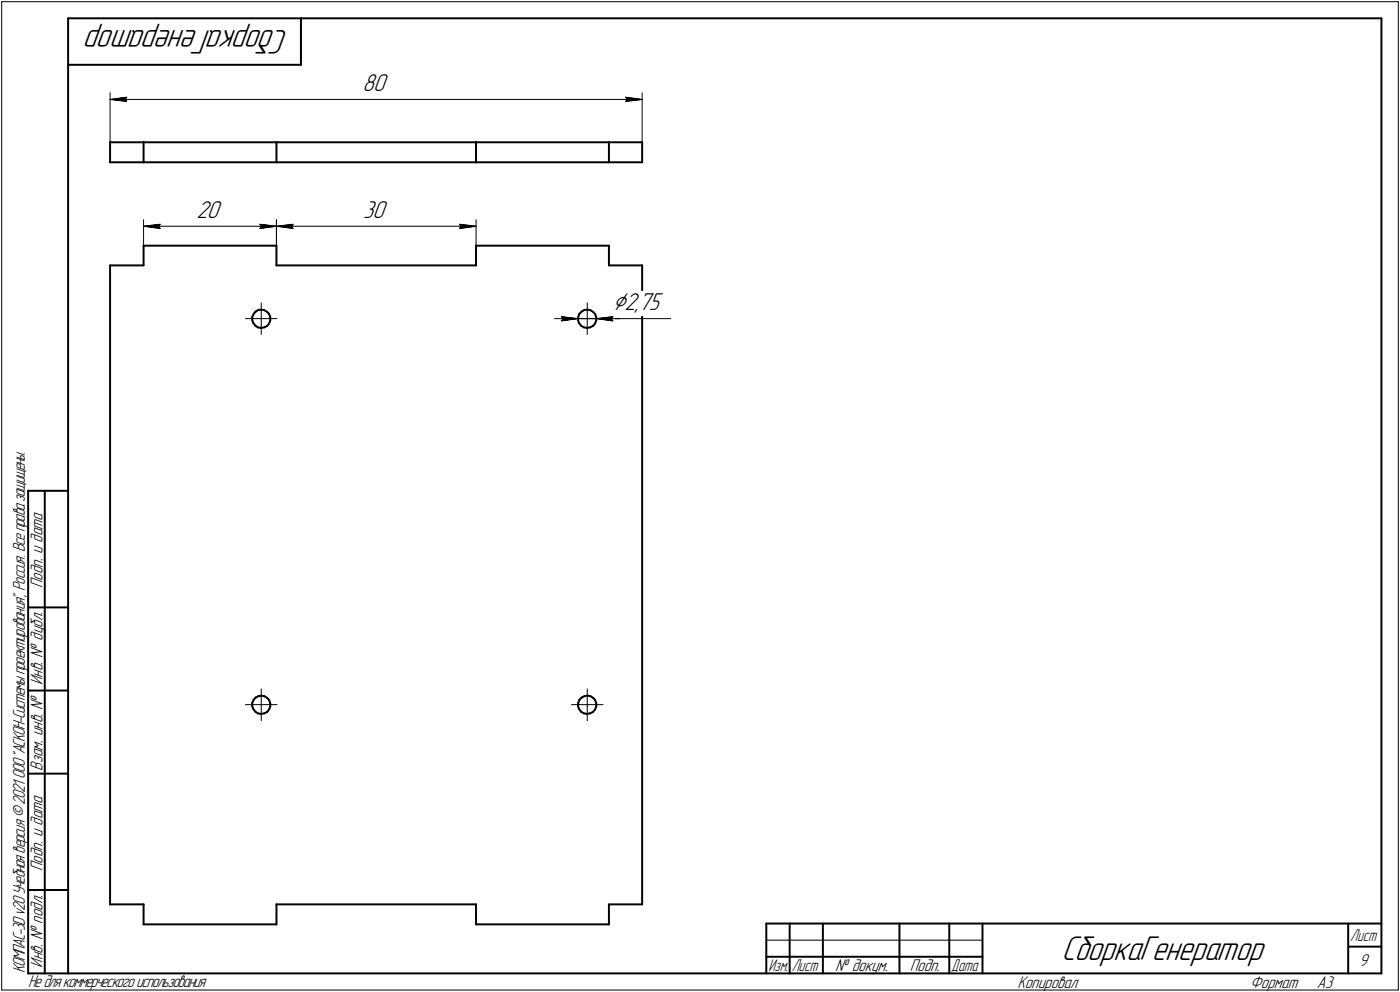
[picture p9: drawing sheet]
<svg xmlns="http://www.w3.org/2000/svg" width="421mm" height="298mm" viewBox="0 0 421 298" stroke-linecap="round" stroke-linejoin="round" font-family="sans-serif">
<g fill="none" stroke="#000" stroke-width=".59">
<path d="M20.5 5.5v287zM20.5 5.5h395zM20.5 19.5h70zM90.5 5.5v14zM415.5 5.5v287zM33.1 48.8h10.1zM33.1 42.8h10.1zM33.1 42.8v6zM43.2 42.8h39.9zM43.2 42.8v6zM43.2 48.8h39.9zM83.1 42.8v6z"/>
<path d="M83.1 48.8h60.1zM83.1 42.8h60.1zM143.2 42.8v6zM143.2 48.8h39.9zM143.2 42.8h39.9zM183.1 42.8h10zM183.1 48.8h10zM183.1 42.8v6zM193.1 42.8v6zM33.1 79.8h10.1zM33.1 79.8v192zM43.2 73.8h39.9z"/>
<path d="M43.2 73.8v6zM83.1 79.8h60.1zM83.1 73.8v6zM143.2 73.8h39.9zM143.2 73.8v6zM183.1 79.8h10zM183.1 73.8v6zM193.1 79.8v192zM75.9 96.2l.3 .9zM75.9 95.2v1zM76.2 97.1l.6 .8zM76.3 94.3l-.4 .9z"/>
<path d="M76.8 97.9l.8 .5zM76.9 93.6l-.6 .7zM76.9 93.6l.8-.5zM77.6 98.4l.9 .2zM77.7 93.1l.9-.1zM78.5 98.6l1-.2zM78.6 93l.9 .2zM79.5 93.2l.8 .5zM79.5 98.4l.8-.4zM80.3 93.7l.6 .7zM80.9 94.4l.4 .9zM80.9 97.2l-.6 .8z"/>
<path d="M81.3 95.3v1zM81.3 96.3l-.4 .9zM173.8 96.2l.4 .9zM173.9 95.2l-.1 1zM174.2 97.1l.6 .8zM174.2 94.3l-.3 .9zM174.2 94.3l.7-.7zM174.8 97.9l.8 .5zM174.9 93.6l.9-.5zM175.6 98.4l.9 .2zM175.8 93.1l.8-.1zM176.5 98.6l1-.2z"/>
<path d="M176.6 93l.9 .2zM177.5 98.4l.8-.4zM177.5 93.2l.9 .5zM178.4 93.7l.6 .7zM179 94.4l.3 .9zM179 97.2l-.7 .8zM179.3 95.3v1zM179.3 96.3l-.3 .9zM8.5 147.5v145zM8.5 147.5h12zM13.5 147.5v145zM8.5 182.5h12z"/>
<path d="M8.5 207.5h12zM75.9 212.2l.3 .9zM75.9 211.2v1zM76.2 213.1l.6 .8zM76.3 210.3l-.4 .9zM76.8 213.9l.8 .5zM76.9 209.6l-.6 .7zM76.9 209.6l.8-.4zM77.6 214.4l.9 .1zM77.7 209.2l.9-.2zM78.5 214.5l1-.1zM78.6 209l.9 .2z"/>
<path d="M79.5 209.2l.8 .5zM79.5 214.4l.8-.4zM80.3 209.7l.6 .7zM80.9 210.4l.4 .9zM80.9 213.2l-.6 .8zM81.3 211.3v1zM81.3 212.3l-.4 .9zM173.8 212.2l.4 .9zM173.9 211.2l-.1 1zM174.2 213.1l.6 .8zM174.2 210.3l-.3 .9zM174.2 210.3l.7-.7z"/>
<path d="M174.8 213.9l.8 .5zM174.9 209.6l.9-.4zM175.6 214.4l.9 .1zM175.8 209.2l.8-.2zM176.5 214.5l1-.1zM176.6 209l.9 .2zM177.5 214.4l.8-.4zM177.5 209.2l.9 .5zM178.4 209.7l.6 .7zM179 210.4l.3 .9zM179 213.2l-.7 .8zM179.3 211.3v1z"/>
<path d="M179.3 212.3l-.3 .9zM8.5 232.5h12zM8.5 267.5h12zM33.1 271.8h10.1zM43.2 277.8h39.9zM43.2 271.8v6zM83.1 271.8h60.1zM83.1 271.8v6zM143.2 271.8v6zM143.2 277.8h39.9zM183.1 271.8v6zM183.1 271.8h10z"/>
<path d="M230.5 277.5h185zM230.5 277.5v15zM237.5 277.5v15zM247.5 277.5v15zM270.5 277.5v15zM285.5 277.5v15zM295.5 277.5v15zM405.5 277.5v15zM8.5 292.5h12zM20.5 292.5h395zM230.5 287.5h7zM237.5 287.5h10z"/>
<path d="M247.5 287.5h23zM270.5 287.5h15zM285.5 287.5h10zM405.5 284.5h10z"/>
</g>
<g fill="none" stroke="#000" stroke-width=".3">
<path d="M.5 .5v297zM.5 .5h420zM420.5 .5v297zM33.1 27.9v14.9zM33.1 29.9l5-.7zM33.1 29.9l5 .6zM33.1 29.9h160zM37.7 29.9l.4 .6zM38.1 29.2l-.4 .7zM188.1 30.5l5-.6zM188.1 29.2l.5 .7zM188.1 29.2l5 .7z"/>
<path d="M188.6 29.9l-.5 .6zM193.1 27.9v14.9zM43.2 66v7.8zM43.2 68l5-.6zM43.2 68l5 .7zM43.2 68h39.9zM47.7 68l.5 .7zM48.2 67.4l-.5 .6zM78.1 68.7l5-.7zM78.1 67.4l.6 .6zM78.1 67.4l5 .6zM78.7 68l-.6 .7z"/>
<path d="M83.1 66v7.8zM83.1 66v13.8zM83.1 68l5-.6zM83.1 68l5 .7zM83.1 68h60.1zM87.6 68l.5 .7zM88.1 67.4l-.5 .6zM138.2 68.7l5-.7zM138.2 67.4l.4 .6zM138.2 67.4l5 .6zM138.6 68l-.4 .7zM143.2 66v13.8z"/>
<path d="M73.8 95.8h4.8zM78.6 95.8h4.7zM78.6 95.8v4.7zM78.6 91v4.8zM166.8 95.8h7zM168.8 95.2l5 .6zM168.8 95.2l.5 .6zM168.8 96.4l5-.6zM169.3 95.8l-.5 .6zM171.9 95.8h4.7zM173.8 95.8h5.5zM176.6 95.8h4.8z"/>
<path d="M176.6 95.8v4.7zM176.6 91v4.8zM179.3 95.8h22.5zM179.3 95.8l5 .6zM179.3 95.8l5-.6zM179.3 95.8h7.1zM183.8 95.8l.5 .6zM184.3 95.2l-.5 .6zM73.8 211.8h4.8zM78.6 211.8h4.7zM78.6 211.8v4.8zM78.6 207v4.8z"/>
<path d="M171.9 211.8h4.7zM176.6 211.8h4.8zM176.6 211.8v4.8zM176.6 207v4.8zM.5 297.5h420zM230.5 282.5h65z"/>
</g>
<g fill="#fff" stroke="#fff" stroke-width=".3">
<path d="M109.1 21.8h8.2zM109.1 21.8h8.2zM109.1 21.9h8.2zM109.1 22h8.2zM109.1 22.1h8.2zM109.1 22.2h8.2zM109.1 22.3h8.2zM109.1 22.4h8.2zM109.1 22.4h8.2zM109.1 22.5h8.2zM109.1 22.6h8.2zM109.1 22.7h8.2zM109.1 22.8h8.2zM109.1 22.9h8.2zM109.1 22.9h8.2zM109.1 23h8.2zM109.1 23.1h8.2zM109.1 23.2h8.2zM109.1 23.3h8.2zM109.1 23.4h8.2zM109.1 23.5h8.2zM109.1 23.5h8.2zM109.1 23.6h8.2zM109.1 23.7h8.2zM109.1 23.8h8.2zM109.1 23.9h8.2zM109.1 24h8.2zM109.1 24h8.2zM109.1 24.1h8.2zM109.1 24.2h8.2zM109.1 24.3h8.2zM109.1 24.4h8.2zM109.1 24.5h8.2zM109.1 24.6h8.2zM109.1 24.6h8.2zM109.1 24.7h8.2zM109.1 24.8h8.2zM109.1 24.9h8.2zM109.1 25h8.2zM109.1 25.1h8.2zM109.1 25.1h8.2zM109.1 25.2h8.2zM109.1 25.3h8.2zM109.1 25.4h8.2zM109.1 25.5h8.2zM109.1 25.6h8.2zM109.1 25.7h8.2zM109.1 25.7h8.2zM109.1 25.8h8.2zM109.1 25.9h8.2zM109.1 26h8.2zM109.1 26.1h8.2zM109.1 26.2h8.2zM109.1 26.2h8.2zM109.1 26.3h8.2zM109.1 26.4h8.2zM109.1 26.5h8.2zM109.1 26.6h8.2zM109.1 26.7h8.2zM109.1 26.8h8.2zM109.1 26.8h8.2zM109.1 26.9h8.2zM109.1 27h8.2zM109.1 27.1h8.2zM109.1 27.2h8.2zM109.1 27.3h8.2zM109.1 27.3h8.2zM109.1 27.4h8.2zM109.1 27.5h8.2zM109.1 27.6h8.2zM109.1 27.7h8.2zM109.1 27.8h8.2zM109.1 27.9h8.2zM109.1 27.9h8.2zM109.1 28h8.2zM109.1 28.1h8.2zM109.1 28.2h8.2zM109.1 28.3h8.2zM109.1 28.4h8.2zM109.1 28.4h8.2zM109.1 28.5h8.2zM109.1 28.6h8.2zM109.1 28.7h8.2zM109.1 28.8h8.2z"/>
<path d="M38 28.7h.6zM37.4 28.8h1.2zM36.7 28.9h1.9zM36.2 29h2.4zM35.6 29h3zM34.9 29.1h3.7zM34.7 29.2h3.9zM34.5 29.3h4.1zM34.3 29.4h4.3zM34.1 29.5h4.5zM34 29.5h4.6zM33.7 29.6h4.9zM33.5 29.7h5.1zM33.4 29.8h5.2zM33.1 29.9h5.5zM33.4 30h5.2zM33.6 30.1h5zM33.8 30.1h4.8zM34 30.2h4.6zM34.3 30.3h4.3zM34.5 30.4h4.1zM34.7 30.5h3.9zM34.9 30.6h3.7zM35.6 30.6h3zM36.2 30.7h2.4zM36.7 30.8h1.9zM37.4 30.9h1.2zM38 31h.6z"/>
<path d="M187.6 28.7h.7zM187.6 28.8h1.3zM187.6 28.9h1.9zM187.6 29h2.6zM187.6 29h3.2zM187.6 29.1h3.7zM187.6 29.2h4zM187.6 29.3h4.2zM187.6 29.4h4.3zM187.6 29.5h4.6zM187.6 29.5h4.8zM187.6 29.6h4.9zM187.6 29.7h5.2zM187.6 29.8h5.4zM187.6 29.9h5.5zM187.6 30h5.4zM187.6 30.1h5.1zM187.6 30.1h4.9zM187.6 30.2h4.7zM187.6 30.3h4.4zM187.6 30.4h4.3zM187.6 30.5h4zM187.6 30.6h3.7zM187.6 30.6h3.2zM187.6 30.7h2.6zM187.6 30.8h1.9zM187.6 30.9h1.3zM187.6 31h.7z"/>
<path d="M59 59.9h8.2zM59 59.9h8.2zM59 60h8.2zM59 60.1h8.2zM59 60.2h8.2zM59 60.3h8.2zM59 60.4h8.2zM59 60.5h8.2zM59 60.5h8.2zM59 60.6h8.2zM59 60.7h8.2zM59 60.8h8.2zM59 60.9h8.2zM59 61h8.2zM59 61h8.2zM59 61.1h8.2zM59 61.2h8.2zM59 61.3h8.2zM59 61.4h8.2zM59 61.5h8.2zM59 61.6h8.2zM59 61.6h8.2zM59 61.7h8.2zM59 61.8h8.2zM59 61.9h8.2zM59 62h8.2zM59 62.1h8.2zM59 62.1h8.2zM59 62.2h8.2zM59 62.3h8.2zM59 62.4h8.2zM59 62.5h8.2zM59 62.6h8.2zM59 62.7h8.2zM59 62.7h8.2zM59 62.8h8.2zM59 62.9h8.2zM59 63h8.2zM59 63.1h8.2zM59 63.2h8.2zM59 63.2h8.2zM59 63.3h8.2zM59 63.4h8.2zM59 63.5h8.2zM59 63.6h8.2zM59 63.7h8.2zM59 63.8h8.2zM59 63.8h8.2zM59 63.9h8.2zM59 64h8.2zM59 64.1h8.2zM59 64.2h8.2zM59 64.3h8.2zM59 64.3h8.2zM59 64.4h8.2zM59 64.5h8.2zM59 64.6h8.2zM59 64.7h8.2zM59 64.8h8.2zM59 64.9h8.2zM59 64.9h8.2zM59 65h8.2zM59 65.1h8.2zM59 65.2h8.2zM59 65.3h8.2zM59 65.4h8.2zM59 65.4h8.2zM59 65.5h8.2zM59 65.6h8.2zM59 65.7h8.2zM59 65.8h8.2zM59 65.9h8.2zM59 66h8.2zM59 66h8.2zM59 66.1h8.2zM59 66.2h8.2zM59 66.3h8.2zM59 66.4h8.2zM59 66.5h8.2zM59 66.5h8.2zM59 66.6h8.2zM59 66.7h8.2zM59 66.8h8.2zM59 66.9h8.2zM59 67h8.2z"/>
<path d="M77.6 66.9h.7zM77.6 67h1.3zM77.6 67.1h1.9zM77.6 67.1h2.6zM77.6 67.2h3.2zM77.6 67.3h3.8zM77.6 67.4h4zM77.6 67.5h4.3zM77.6 67.6h4.4zM77.6 67.6h4.7zM77.6 67.7h4.9zM77.6 67.8h5.1zM77.6 67.9h5.4zM77.6 68h5.5zM77.6 68.1h5.4zM77.6 68.2h5.2zM77.6 68.2h4.9zM77.6 68.3h4.8zM77.6 68.4h4.6zM77.6 68.5h4.4zM77.6 68.6h4.2zM77.6 68.7h4zM77.6 68.7h3.8zM77.6 68.8h3.2zM77.6 68.9h2.6zM77.6 69h1.9zM77.6 69.1h1.3zM77.6 69.2h.7z"/>
<path d="M48 66.9h.6zM47.4 67h1.2zM46.8 67.1h1.8zM46.2 67.1h2.4zM45.6 67.2h3zM45 67.3h3.6zM44.8 67.4h3.8zM44.5 67.5h4.1zM44.4 67.6h4.2zM44.1 67.6h4.5zM43.9 67.7h4.7zM43.7 67.8h4.9zM43.4 67.9h5.2zM43.2 68h5.4zM43.4 68.1h5.2zM43.6 68.2h5zM43.8 68.2h4.8zM44 68.3h4.6zM44.2 68.4h4.4zM44.4 68.5h4.2zM44.6 68.6h4zM44.8 68.7h3.8zM45 68.7h3.6zM45.6 68.8h3zM46.2 68.9h2.4zM46.8 69h1.8zM47.4 69.1h1.2zM48 69.2h.6z"/>
<path d="M109.2 59.9h7.8zM109.2 59.9h7.8zM109.2 60h7.8zM109.2 60.1h7.8zM109.2 60.2h7.8zM109.2 60.3h7.8zM109.2 60.4h7.8zM109.2 60.5h7.8zM109.2 60.5h7.8zM109.2 60.6h7.8zM109.2 60.7h7.8zM109.2 60.8h7.8zM109.2 60.9h7.8zM109.2 61h7.8zM109.2 61h7.8zM109.2 61.1h7.8zM109.2 61.2h7.8zM109.2 61.3h7.8zM109.2 61.4h7.8zM109.2 61.5h7.8zM109.2 61.6h7.8zM109.2 61.6h7.8zM109.2 61.7h7.8zM109.2 61.8h7.8zM109.2 61.9h7.8zM109.2 62h7.8zM109.2 62.1h7.8zM109.2 62.1h7.8zM109.2 62.2h7.8zM109.2 62.3h7.8zM109.2 62.4h7.8zM109.2 62.5h7.8zM109.2 62.6h7.8zM109.2 62.7h7.8zM109.2 62.7h7.8zM109.2 62.8h7.8zM109.2 62.9h7.8zM109.2 63h7.8zM109.2 63.1h7.8zM109.2 63.2h7.8zM109.2 63.2h7.8zM109.2 63.3h7.8zM109.2 63.4h7.8zM109.2 63.5h7.8zM109.2 63.6h7.8zM109.2 63.7h7.8zM109.2 63.8h7.8zM109.2 63.8h7.8zM109.2 63.9h7.8zM109.2 64h7.8zM109.2 64.1h7.8zM109.2 64.2h7.8zM109.2 64.3h7.8zM109.2 64.3h7.8zM109.2 64.4h7.8zM109.2 64.5h7.8zM109.2 64.6h7.8zM109.2 64.7h7.8zM109.2 64.8h7.8zM109.2 64.9h7.8zM109.2 64.9h7.8zM109.2 65h7.8zM109.2 65.1h7.8zM109.2 65.2h7.8zM109.2 65.3h7.8zM109.2 65.4h7.8zM109.2 65.4h7.8zM109.2 65.5h7.8zM109.2 65.6h7.8zM109.2 65.7h7.8zM109.2 65.8h7.8zM109.2 65.9h7.8zM109.2 66h7.8zM109.2 66h7.8zM109.2 66.1h7.8zM109.2 66.2h7.8zM109.2 66.3h7.8zM109.2 66.4h7.8zM109.2 66.5h7.8zM109.2 66.5h7.8zM109.2 66.6h7.8zM109.2 66.7h7.8zM109.2 66.8h7.8zM109.2 66.9h7.8zM109.2 67h7.8z"/>
<path d="M137.7 66.9h.6zM137.7 67h1.2zM137.7 67.1h1.8zM137.7 67.1h2.5zM137.7 67.2h3.1zM137.7 67.3h3.7zM137.7 67.4h3.9zM137.7 67.5h4.2zM137.7 67.6h4.4zM137.7 67.6h4.6zM137.7 67.7h4.9zM137.7 67.8h5zM137.7 67.9h5.3zM137.7 68h5.5zM137.7 68.1h5.3zM137.7 68.2h5.1zM137.7 68.2h4.9zM137.7 68.3h4.7zM137.7 68.4h4.5zM137.7 68.5h4.3zM137.7 68.6h4.1zM137.7 68.7h3.9zM137.7 68.7h3.7zM137.7 68.8h3.1zM137.7 68.9h2.5zM137.7 69h1.8zM137.7 69.1h1.2zM137.7 69.2h.6z"/>
<path d="M88.1 66.9h.5zM87.5 67h1.1zM86.8 67.1h1.8zM86.2 67.1h2.4zM85.6 67.2h3zM84.9 67.3h3.7zM84.8 67.4h3.8zM84.5 67.5h4.1zM84.3 67.6h4.3zM84.1 67.6h4.5zM83.8 67.7h4.8zM83.7 67.8h4.9zM83.4 67.9h5.2zM83.1 68h5.5zM83.4 68.1h5.2zM83.6 68.2h5zM83.7 68.2h4.9zM84 68.3h4.6zM84.2 68.4h4.4zM84.3 68.5h4.3zM84.6 68.6h4zM84.8 68.7h3.8zM84.9 68.7h3.7zM85.6 68.8h3zM86.2 68.9h2.4zM86.8 69h1.8zM87.5 69.1h1.1zM88.1 69.2h.5z"/>
<path d="M168.3 94.7h.7zM168.3 94.7h1.3zM168.3 94.8h1.9zM168.3 94.9h2.6zM168.3 95h3.1zM168.3 95.1h3.7zM168.3 95.2h4zM168.3 95.2h4.3zM168.3 95.3h4.4zM168.3 95.4h4.7zM168.3 95.5h4.9zM168.3 95.6h5.1zM168.3 95.7h5.4zM168.3 95.8h5.5zM168.3 95.8h5.4zM168.3 95.9h5.2zM168.3 96h4.9zM168.3 96.1h4.8zM168.3 96.2h4.6zM168.3 96.3h4.3zM168.3 96.4h4.2zM168.3 96.4h4zM168.3 96.5h3.7zM168.3 96.6h3.1zM168.3 96.7h2.6zM168.3 96.8h1.9zM168.3 96.9h1.3zM168.3 96.9h.7z"/>
<path d="M184.2 94.7h.6zM183.6 94.7h1.2zM183 94.8h1.8zM182.4 94.9h2.4zM181.8 95h3zM181.1 95.1h3.7zM180.9 95.2h3.9zM180.7 95.2h4.1zM180.5 95.3h4.3zM180.3 95.4h4.5zM180 95.5h4.8zM179.8 95.6h5zM179.6 95.7h5.2zM179.3 95.8h5.5zM179.6 95.8h5.2zM179.7 95.9h5.1zM179.9 96h4.9zM180.2 96.1h4.6zM180.3 96.2h4.5zM180.5 96.3h4.3zM180.8 96.4h4zM180.9 96.4h3.9zM181.1 96.5h3.7zM181.8 96.6h3zM182.4 96.7h2.4zM183 96.8h1.8zM183.6 96.9h1.2zM184.2 96.9h.6z"/>
<path d="M184.3 87.5h15.5zM184.3 87.6h15.5zM184.3 87.7h15.5zM184.3 87.8h15.5zM184.3 87.9h15.5zM184.3 88h15.5zM184.3 88.1h15.5zM184.3 88.1h15.5zM184.3 88.2h15.5zM184.3 88.3h15.5zM184.3 88.4h15.5zM184.3 88.5h15.5zM184.3 88.6h15.5zM184.3 88.6h15.5zM184.3 88.7h15.5zM184.3 88.8h15.5zM184.3 88.9h15.5zM184.3 89h15.5zM184.3 89.1h15.5zM184.3 89.2h15.5zM184.3 89.2h15.5zM184.3 89.3h15.5zM184.3 89.4h15.5zM184.3 89.5h15.5zM184.3 89.6h15.5zM184.3 89.7h15.5zM184.3 89.7h15.5zM184.3 89.8h15.5zM184.3 89.9h15.5zM184.3 90h15.5zM184.3 90.1h15.5zM184.3 90.2h15.5zM184.3 90.3h15.5zM184.3 90.3h15.5zM184.3 90.4h15.5zM184.3 90.5h15.5zM184.3 90.6h15.5zM184.3 90.7h15.5zM184.3 90.8h15.5zM184.3 90.8h15.5zM184.3 90.9h15.5zM184.3 91h15.5zM184.3 91.1h15.5zM184.3 91.2h15.5zM184.3 91.3h15.5zM184.3 91.4h15.5zM184.3 91.4h15.5zM184.3 91.5h15.5zM184.3 91.6h15.5zM184.3 91.7h15.5zM184.3 91.8h15.5zM184.3 91.9h15.5zM184.3 91.9h15.5zM184.3 92h15.5zM184.3 92.1h15.5zM184.3 92.2h15.5zM184.3 92.3h15.5zM184.3 92.4h15.5zM184.3 92.5h15.5zM184.3 92.5h15.5zM184.3 92.6h15.5zM184.3 92.7h15.5zM184.3 92.8h15.5zM184.3 92.9h15.5zM184.3 93h15.5zM184.3 93h15.5zM184.3 93.1h15.5zM184.3 93.2h15.5zM184.3 93.3h15.5zM184.3 93.4h15.5zM184.3 93.5h15.5zM184.3 93.6h15.5zM184.3 93.6h15.5zM184.3 93.7h15.5zM184.3 93.8h15.5zM184.3 93.9h15.5zM184.3 94h15.5zM184.3 94.1h15.5zM184.3 94.1h15.5zM184.3 94.2h15.5zM184.3 94.3h15.5zM184.3 94.4h15.5zM184.3 94.5h15.5zM184.3 94.6h15.5zM184.3 94.7h15.5zM184.3 94.7h15.5z"/>
</g>
<g fill="#000" stroke="#000" stroke-width=".3">
<path d="M33.1 29.9h4.6zM33.9 30h3.9zM34.5 30.1h3.3zM35.3 30.1h2.6zM36 30.2h1.9zM36.7 30.3h1.3zM37.4 30.4h.7z"/>
<path d="M37.5 29.3h.6zM36.9 29.4h1.1zM36.2 29.5h1.8zM35.6 29.5h2.3zM35.1 29.6h2.7zM34.4 29.7h3.4zM33.8 29.8h4z"/>
<path d="M188.2 29.3h.6zM188.3 29.4h1.1zM188.4 29.5h1.7zM188.4 29.5h2.3zM188.5 29.6h2.8zM188.6 29.7h3.3zM188.6 29.8h3.9z"/>
<path d="M188.6 29.9h4.5zM188.6 30h3.8zM188.6 30.1h3.2zM188.5 30.1h2.5zM188.4 30.2h1.9zM188.3 30.3h1.3zM188.2 30.4h.7z"/>
<path d="M43.2 68h4.5zM43.9 68.1h3.9zM44.4 68.2h3.4zM45.1 68.2h2.8zM45.7 68.3h2.2zM46.3 68.4h1.7zM47 68.5h1.1zM47.6 68.6h.6z"/>
<path d="M47.5 67.5h.7zM46.8 67.6h1.3zM46.1 67.6h1.9zM45.4 67.7h2.5zM44.6 67.8h3.2zM43.9 67.9h3.9z"/>
<path d="M78.2 67.5h.7zM78.3 67.6h1.3zM78.4 67.6h1.9zM78.5 67.7h2.5zM78.6 67.8h3.2zM78.7 67.9h3.8z"/>
<path d="M78.7 68h4.4zM78.7 68.1h3.8zM78.6 68.2h3.4zM78.5 68.2h2.8zM78.4 68.3h2.3zM78.4 68.4h1.7zM78.3 68.5h1.1zM78.2 68.6h.6z"/>
<path d="M83.1 68h4.5zM83.8 68.1h3.9zM84.4 68.2h3.4zM85.1 68.2h2.8zM85.7 68.3h2.2zM86.3 68.4h1.7zM87 68.5h1.1zM87.5 68.6h.6z"/>
<path d="M87.5 67.5h.6zM86.8 67.6h1.3zM86 67.6h2zM85.3 67.7h2.6zM84.6 67.8h3.2zM83.9 67.9h3.8z"/>
<path d="M138.3 67.5h.6zM138.3 67.6h1.3zM138.4 67.6h2zM138.4 67.7h2.7zM138.5 67.8h3.3zM138.6 67.9h3.9z"/>
<path d="M138.6 68h4.6zM138.6 68.1h4zM138.5 68.2h3.5zM138.5 68.2h2.8zM138.4 68.3h2.3zM138.3 68.4h1.8zM138.3 68.5h1.1zM138.3 68.6h.6z"/>
<path d="M168.9 95.2h.7zM169 95.3h1.3zM169.1 95.4h1.9zM169.2 95.5h2.5zM169.2 95.6h3.3zM169.3 95.7h3.8z"/>
<path d="M169.3 95.8h4.5zM169.3 95.8h3.9zM169.2 95.9h3.4zM169.2 96h2.8zM169.1 96.1h2.3zM169.1 96.2h1.7zM169 96.3h1.1zM168.9 96.4h.6z"/>
<path d="M179.3 95.8h4.5zM180 95.8h3.9zM180.6 95.9h3.4zM181.3 96h2.8zM181.9 96.1h2.2zM182.5 96.2h1.6zM183.1 96.3h1.1zM183.7 96.4h.6z"/>
<path d="M183.6 95.2h.7zM183 95.3h1.2zM182.2 95.4h1.9zM181.5 95.5h2.6zM180.8 95.6h3.2zM180.1 95.7h3.8z"/>
</g>
<g font-size="10.9">
<text x="86.8" y="9" transform="rotate(-180 86.8 9)">СборкаГенератор</text>
<text x="319.2" y="288.5">СборкаГенератор</text>
</g>
<text font-size="8.5" x="184.3" y="93.2">Ç2,7</text>
<g font-size="7.8">
<text x="109.1" y="27.3">80</text>
<text x="59.1" y="65.5">20</text>
<text x="109.3" y="65.5">30</text>
<text x="195.2" y="93.2">5</text>
</g>
<g font-size="5.4">
<text x="12.8" y="176.7" transform="rotate(-90 12.8 176.7)">Подп. и дата</text>
<text x="12.8" y="205.8" transform="rotate(-90 12.8 205.8)">Инв. № дубл.</text>
<text x="12.8" y="231.6" transform="rotate(-90 12.8 231.6)">Взам. инв. №</text>
<text x="12.8" y="261.7" transform="rotate(-90 12.8 261.7)">Подп. и дата</text>
<text x="7.5" y="292.5" transform="rotate(-90 7.5 292.5)">КОМПАС-3Dv20Учебнаяверсия©2021 ООО&quot;АСКОН-Системыпроектирования&quot;, Россия. Всеправазащищены.</text>
<text x="12.8" y="290.8" transform="rotate(-90 12.8 290.8)">Инв. № подл.</text>
<text x="251.2" y="291.8">№ докум.</text>
<text x="273.6" y="291.8">Подп.</text>
<text x="408.8" y="290.3">9</text>
<text x="8.5" y="296.7">Недлякоммерческогоиспользования</text>
<text x="306" y="296.8">Копировал</text>
<text x="376" y="296.8">Формат</text>
<text x="396" y="296.8">A3</text>
</g>
<g font-size="5.3">
<text x="406.1" y="282.8">Лист</text>
<text x="231.1" y="291.8">Изм.</text>
<text x="238.1" y="291.8">Лист</text>
<text x="286.1" y="291.8">Дата</text>
</g>
</svg>
